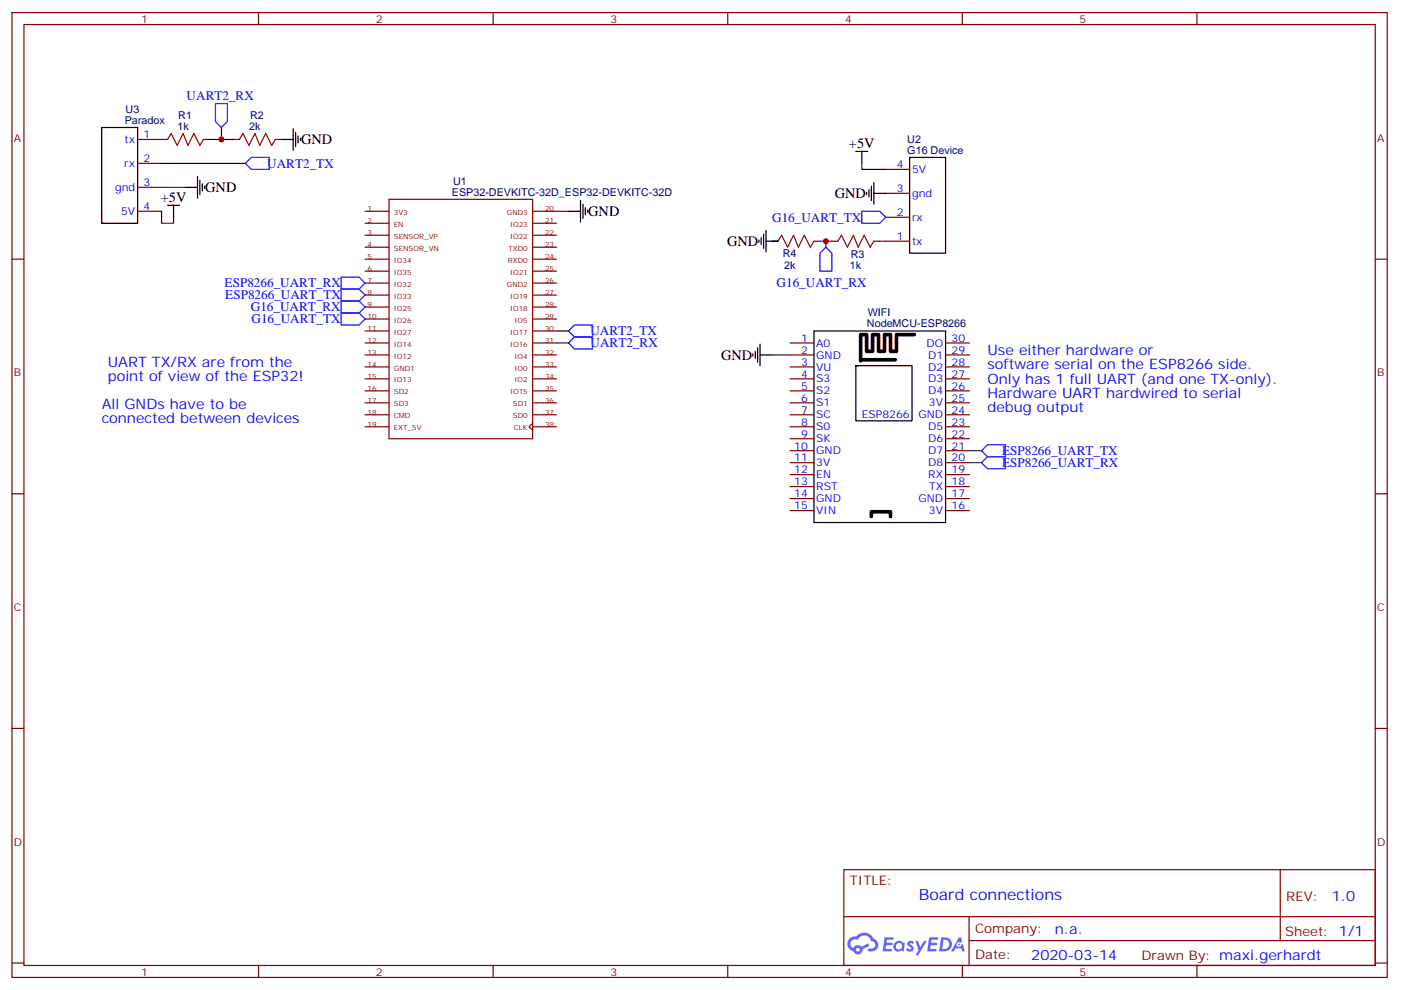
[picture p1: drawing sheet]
<svg xmlns="http://www.w3.org/2000/svg" width="413mm" height="292mm" viewBox="0 0 413 292" stroke-linecap="round" stroke-linejoin="round" font-family="sans-serif">
<g fill="none" stroke="#870000" stroke-width=".35">
<path d="M3.5 3.7h405.4v284.3h-405.4zM7.1 7.2h398.2v277.3h-398.2zM76.2 3.7v3.5M145.3 3.7v3.5M214.5 3.7v3.5M283.6 3.7v3.5M352.8 3.7v3.5M3.5 76.4h3.6M405.3 76.4h3.6M3.5 145.5h3.6M405.3 145.5h3.6M3.5 214.7h3.6"/>
<path d="M405.3 214.7h3.6M248.7 256.3h156.6v28.2h-156.6zM377.3 256.3v20.9M248.7 270.1h156.5M285.6 277.2h119.6M285.6 270.1v14.2M3.5 283.8h3.6M76.2 284.5v3.5M145.3 284.5v3.5M214.5 284.5v3.5M283.6 284.5v3.5M352.8 284.5v3.5"/>
<path d="M405.3 283.8h3.6"/>
</g>
<g fill="#5487ff">
<path d="M267.7 277.5a1.22 1.22 0 0 1 1.7 .2l-.4 .6a.47 .47 0 0 0-.3-.4 .47 .47 0 0 0-.5 .2l.1 .2a1.14 1.14 0 0 1 .8 1.8 1.14 1.14 0 0 1-1.9 0l-.2-.2 .5-.6 .7 .5a.29 .29 0 0 0 .3-.3 .29 .29 0 0 0-.2-.3 1.04 1.04 0 0 1-.6-1.7z"/>
<path d="M260.7 276.2h2.4l.3 .2-.2 .5-1.8 .1-.1 .8h1.5l.3 .4-.3 .4h-1.6l-.2 1.1h1.7l.2 .3-.2 .3-2.6 .1z"/>
<path d="M273.8 276.2h2.4l.3 .2-.1 .5-1.8 .1-.2 .8h1.6l.3 .4-.4 .4-1.6-.1-.1 1.1 1.7 .1 .2 .3-.2 .3-2.6 .1z"/>
<path d="M282.6 276.2h.7l.3 1.3-.6 .3a.69 .69 0 0 0-1 .3 .69 .69 0 0 0 .4 .9 .69 .69 0 0 0 .9-.6l.5-.2 .6 2.2h-.8l-.2-.9h-1.8l-.5 .9h-.8z"/>
<path d="M269.8 277.3h.8l.6 1.8 1.1-1.8h.9l-2.6 4.2h-.8l.9-1.5z"/>
<path d="M277.4 276.2l-.6 4.2h1.3a2.11 2.11 0 0 0 2.5-2.1 2.11 2.11 0 0 0-2.5-2.1zM278.1 277a1.39 1.39 0 0 1 1.7 1.4 1.39 1.39 0 0 1-1.8 1.2h-.3z"/>
<path d="M263.7 277.8a1.54 1.54 0 0 0-.1 2.2 1.54 1.54 0 0 0 2.2 .1l.6 .3 .3-2.3-.2-.3h-.4a1.49 1.49 0 0 0-2.4 0zM264 278.8a.94 .94 0 0 1 1.8 0 .94 .94 0 0 1-1.8 0z"/>
<path d="M250.4 276.6a2.18 2.18 0 0 0 1.1 3.7 1.44 1.44 0 0 0 1.6 .9 1.44 1.44 0 0 0 1.2-1.4l2-1.1-.5-.7-1.9 1a1.47 1.47 0 0 0-2.4 .4 1.39 1.39 0 0 1-.7-1.9 1.39 1.39 0 0 1 2-.5 2.12 2.12 0 0 1 2.2-1.3 2.12 2.12 0 0 1 1.9 1.7 1.14 1.14 0 0 1 1.1 1.4 1.14 1.14 0 0 1-1.7 .7 .43 .43 0 0 0-.5 .4 .43 .43 0 0 0 .4 .5 1.98 1.98 0 0 0 2.5-1.2 1.98 1.98 0 0 0-1.2-2.6 3.1 3.1 0 0 0-5.3-.6l-.9 .1zM252.3 279.9a.55 .55 0 0 1 1.1 0 .55 .55 0 0 1-1.1 0z"/>
<circle cx="282.6" cy="278.3" r=".26"/>
</g>
<g fill="none" stroke="#850000" stroke-width=".35">
<path d="M114.7 58.7h42.3v70.6h-42.3zM107.6 62.3h7.1M107.6 65.8h7.1M107.6 69.3h7.1M107.6 72.8h7.1M107.6 76.4h7.1M107.6 79.9h7.1M157 62.3h7M157 65.8h7M157 69.3h7M157 72.8h7M157 76.4h7"/>
<path d="M157 79.9h7M107.6 94h7.1M107.6 97.5h7.1M107.6 83.4h7.1M107.6 87h7.1M107.6 90.5h7.1M157 94h7M157 97.5h7M157 83.4h7M157 87h7M157 90.5h7M107.6 101.1h7.1"/>
<path d="M107.6 104.6h7.1M107.6 108.1h7.1M107.6 111.7h7.1M107.6 115.2h7.1M107.6 118.7h7.1M157 101.1h7M157 104.6h7M157 108.1h7M157 111.7h7M157 115.2h7M157 118.7h7M107.6 122.2h7.1"/>
<path d="M107.6 125.8h7.1M157 124.7l-1.1 1.1 1.1 1M157 122.2h7M157 125.8h7"/>
</g>
<g fill="none" stroke="#000" stroke-width=".35">
<path d="M30 37.6h10.6v28.2h-10.6zM86.4 37.9v6.4M87.1 39v4.2M54.7 55.2h3.5M58.2 52v6.4M58.9 53.1v4.2M59.6 54.2v2.1M60.3 54.9v.7M82.9 41.1h3.5M87.8 40v2.2M88.5 40.7v.8M171.1 59.1v6.3"/>
<path d="M252.2 44.6h3.6M254 44.6v3.6M255.4 56.6v.7M256.1 55.9v2.1M256.8 54.9v4.2M257.5 57h3.6M257.5 53.8v6.3M268.1 46.4h10.6v28.2h-10.6zM49.4 60.5h3.5M51.2 60.5v3.5M167.6 62.3h3.5M171.8 60.1v4.3"/>
<path d="M172.5 61.2v2.1M173.2 61.9v.7M223.7 70.7v.7M224.4 70v2.1M225.1 69v4.2M225.8 71.1h3.5M225.8 67.9v6.4M239.9 97.5h38.8v56.5h-38.8zM221.9 104.2v.8M222.6 103.5v2.2M223.3 102.5v4.2M224 104.6h3.5"/>
<path d="M224 101.4v6.4M252.6 107.8h-.4v16.2h16.6v-16.2h-16.6h.7"/>
</g>
<path d="M269.5 98.6h-5.3v4.9h-1.7v-4.9h-1.8v4.9h-1.8v-4.9h-1.7v4.9h-1.8v-4.9h-1.8v7.4h10.3M253.6 106v.4M256.8 152.2v-1.4h5.7v1.4" fill="none" stroke="#000" stroke-width="1.1"/>
<circle cx="253.6" cy="106" r=".18" fill="#000"/>
<g fill="none" stroke="#870000" stroke-width=".35">
<path d="M40.6 41.1h8.8M40.6 48.2h7M40.6 55.2h7M60 41.1h1.7M68.8 41.1h1.8M81.1 41.1h1.8M261.1 57h7M261.1 49.9h7M40.6 62.3h7M227.5 71.1h1.8M239.9 71.1h1.8M245.2 71.1h1.7"/>
<path d="M257.5 71.1h1.8M261.1 71.1h7M261.1 64h7M232.8 101.1h7.1M232.8 104.6h7.1M232.8 108.1h7.1M232.8 111.7h7.1M232.8 115.2h7.1M232.8 118.7h7.1M278.7 101.1h7.1M278.7 104.6h7.1M278.7 108.1h7.1"/>
<path d="M278.7 111.7h7.1M278.7 115.2h7.1M278.7 118.7h7.1M232.8 122.2h7.1M232.8 125.8h7.1M232.8 129.3h7.1M232.8 132.8h7.1M232.8 136.3h7.1M232.8 139.9h7.1M278.7 122.2h7.1M278.7 125.8h7.1M278.7 129.3h7.1"/>
<path d="M278.7 132.8h7.1M278.7 136.3h7.1M278.7 139.9h7.1M232.8 143.4h7.1M232.8 146.9h7.1M232.8 150.5h7.1M278.7 143.4h7.1M278.7 146.9h7.1M278.7 150.5h7.1"/>
</g>
<path d="M49.4 41.1l1-1.8 1.8 3.6 1.8-3.6 1.4 3.6 1.7-3.6 1.8 3.6 1.1-1.8M70.6 41.1l1-1.8 1.8 3.6 1.7-3.6 1.5 3.6 1.7-3.6 1.8 3.6 1-1.8M229.3 71.1l1.1-1.8 1.7 3.5 1.8-3.5 1.4 3.5 1.8-3.5 1.7 3.5 1.1-1.7M246.9 71.1l1.1-1.8 1.8 3.5 1.7-3.5 1.4 3.5 1.8-3.5 1.8 3.5 1-1.7" fill="none" stroke="#a10000" stroke-width=".35"/>
<path d="M63.5 30.5h3.5v5.3l-1.7 1.8-1.8-1.8zM72.3 48.2l1.8-1.8h5.3v3.5h-5.3zM243.4 72.8l1.8 1.8v5.3h-3.5v-5.3zM254 62.3h5.3l1.8 1.7-1.8 1.8h-5.3zM100.5 81.7h5.3l1.8 1.7-1.8 1.8h-5.3zM100.5 85.2h5.3l1.8 1.8-1.8 1.7h-5.3zM100.5 92.3h5.3l1.8 1.7-1.8 1.8h-5.3zM100.5 88.7h5.3l1.8 1.8-1.8 1.8h-5.3zM167.6 97.5l1.7-1.7h5.3v3.5h-5.3zM167.6 101.1l1.7-1.8h5.3v3.5h-5.3zM289.3 136.3l1.7-1.7h5.3v3.5h-5.3zM291 131.1h5.3v3.5h-5.3l-1.7-1.8z" fill="none" stroke="#00f" stroke-width=".35"/>
<g fill="none" stroke="#008700" stroke-width=".35">
<path d="M65.3 37.6v3.5M47.6 55.2h7.1M47.6 48.2h24.7M61.7 41.1h7.1M254 48.2v1.7h7.1M47.6 62.3v3.5h3.6v-1.8M164 62.3h3.6M227.5 71.1h1.8M241.7 71.1h1.7v1.7M243.4 71.1h1.8M259.3 71.1h1.8M164 97.5h3.6"/>
<path d="M164 101.1h3.6M227.5 104.6h5.3M285.8 132.8h3.5M285.8 136.3h3.5"/>
</g>
<g fill="#c00">
<circle cx="65.3" cy="41.1" r=".88"/>
<circle cx="243.4" cy="71.1" r=".88"/>
</g>
<text font-size="4.6" fill="#00f" x="270.8" y="265.3">Board connections</text>
<g font-size="4.2">
<text x="88.7" y="42.5">GND</text>
<text x="250.2" y="43.6">+5V</text>
<text x="47.4" y="59.4">+5V</text>
<text x="60.5" y="56.6">GND</text>
<text x="246.1" y="58.4">GND</text>
<text x="173.4" y="63.7">GND</text>
<text x="214.3" y="72.5">GND</text>
<text x="212.5" y="106">GND</text>
</g>
<g font-size="4.2" fill="#00f">
<text x="291" y="104.6">Use either hardware or</text>
<text x="31.7" y="108.1">UART TX/RX are from the</text>
<text x="31.7" y="112.4">point of view of the ESP32!</text>
<text x="291" y="108.8">software serial on the ESP8266 side.</text>
<text x="291" y="113.1">Only has 1 full UART (and one TX-only).</text>
<text x="291" y="117.3">Hardware UART hardwired to serial</text>
<text x="30" y="120.5">All GNDs have to be</text>
<text x="30" y="124.7">connected between devices</text>
<text x="291" y="121.5">debug output</text>
<text x="392.5" y="265.6">1.0</text>
<text x="310.9" y="275.1">n.a.</text>
<text x="304" y="282.9">2020-03-14</text>
</g>
<g font-size="3.9" fill="#00f">
<text x="55" y="29.6">UART2_RX</text>
<text x="78.8" y="49.4">UART2_TX</text>
<text x="227.6" y="65.3">G16_UART_TX</text>
<text x="66.2" y="84.7">ESP8266_UART_RX</text>
<text x="66.4" y="88.2">ESP8266_UART_TX</text>
<text x="228.9" y="84.7">G16_UART_RX</text>
<text x="73.9" y="91.7">G16_UART_RX</text>
<text x="74.1" y="95.3">G16_UART_TX</text>
<text x="174" y="98.8">UART2_TX</text>
<text x="174.1" y="102.3">UART2_RX</text>
<text x="295.4" y="134.1">ESP8266_UART_TX</text>
<text x="295.4" y="137.6">ESP8266_UART_RX</text>
</g>
<g font-size="3.9" fill="#800">
<text x="250.5" y="260.9">TITLE:</text>
<text x="379.1" y="265.6">REV:</text>
<text x="287.4" y="275.1">Company:</text>
<text x="378.7" y="275.7">Sheet: 1/1</text>
<text x="287.4" y="282.8">Date:</text>
<text x="336.4" y="282.8">Drawn By: maxi.gerhardt</text>
</g>
<g font-size="3.2" fill="#800">
<text x="41.6" y="6.7">1</text>
<text x="110.8" y="6.7">2</text>
<text x="179.9" y="6.7">3</text>
<text x="249.1" y="6.7">4</text>
<text x="318.2" y="6.7">5</text>
<text x="4.1" y="41.8">A</text>
<text x="405.9" y="41.8">A</text>
<text x="4.1" y="110.9">B</text>
<text x="405.9" y="110.9">B</text>
<text x="4.1" y="180.1">C</text>
<text x="405.9" y="180.1">C</text>
<text x="4.1" y="249.2">D</text>
<text x="405.9" y="249.2">D</text>
<text x="41.6" y="287.5">1</text>
<text x="110.8" y="287.5">2</text>
<text x="179.9" y="287.5">3</text>
<text x="249.1" y="287.5">4</text>
<text x="318.2" y="287.5">5</text>
</g>
<g font-size="3.2" fill="#000080">
<text x="37" y="33.3">U3</text>
<text x="52.5" y="35.1">R1</text>
<text x="73.7" y="35.1">R2</text>
<text x="36.8" y="36.5">Paradox</text>
<text x="52.3" y="38.3">1k</text>
<text x="73.5" y="38.3">2k</text>
<text x="267.4" y="45.3">G16 Device</text>
<text x="267.4" y="42.2">U2</text>
<text x="133.2" y="57.7">ESP32-DEVKITC-32D_ESP32-DEVKITC-32D</text>
<text x="133.5" y="54.5">U1</text>
<text x="230.7" y="75.8">R4</text>
<text x="250.8" y="76">R3</text>
<text x="231.1" y="79.4">2k</text>
<text x="250.5" y="79.3">1k</text>
<text x="255.8" y="93.2">WIFI</text>
<text x="255.5" y="96.4">NodeMCU-ESP8266</text>
</g>
<g font-size="3.2" fill="#00f">
<text x="42.3" y="40.7">1</text>
<text x="36.7" y="42.2">tx</text>
<text x="42.3" y="47.8">2</text>
<text x="36.6" y="49.2">rx</text>
<text x="264.3" y="49.6">4</text>
<text x="268.8" y="51">5V</text>
<text x="33.9" y="56.3">gnd</text>
<text x="42.3" y="54.9">3</text>
<text x="264.3" y="56.6">3</text>
<text x="268.8" y="58">gnd</text>
<text x="35.7" y="63.3">5V</text>
<text x="42.3" y="61.9">4</text>
<text x="264.3" y="63.7">2</text>
<text x="268.8" y="65.1">rx</text>
<text x="264.3" y="70.7">1</text>
<text x="268.8" y="72.1">tx</text>
<text x="236.1" y="100.7">1</text>
<text x="280.5" y="100.7">30</text>
<text x="236.1" y="104.2">2</text>
<text x="236.1" y="107.8">3</text>
<text x="240.6" y="102.1">A0</text>
<text x="240.6" y="105.7">GND</text>
<text x="273" y="102.1">DO</text>
<text x="273.5" y="105.7">D1</text>
<text x="280.5" y="107.8">28</text>
<text x="280.5" y="104.2">29</text>
<text x="236.1" y="111.3">4</text>
<text x="240.6" y="109.2">VU</text>
<text x="240.6" y="112.7">S3</text>
<text x="273.5" y="112.7">D3</text>
<text x="273.5" y="109.2">D2</text>
<text x="280.5" y="111.3">27</text>
<text x="236.1" y="114.8">5</text>
<text x="236.1" y="118.4">6</text>
<text x="240.6" y="116.2">S2</text>
<text x="240.6" y="119.8">S1</text>
<text x="273.5" y="116.2">D4</text>
<text x="273.8" y="119.8">3V</text>
<text x="280.5" y="118.4">25</text>
<text x="280.5" y="114.8">26</text>
<text x="236.1" y="121.9">7</text>
<text x="236.1" y="125.4">8</text>
<text x="240.6" y="123.3">SC</text>
<text x="254" y="123.1">ESP8266</text>
<text x="270.7" y="123.3">GND</text>
<text x="280.5" y="125.4">23</text>
<text x="280.5" y="121.9">24</text>
<text x="236.1" y="128.9">9</text>
<text x="240.6" y="126.8">S0</text>
<text x="240.6" y="130.4">SK</text>
<text x="273.5" y="130.4">D6</text>
<text x="273.5" y="126.8">D5</text>
<text x="280.5" y="128.9">22</text>
<text x="234.1" y="132.5">10</text>
<text x="234.1" y="136">11</text>
<text x="240.6" y="133.9">GND</text>
<text x="240.6" y="137.4">3V</text>
<text x="273.5" y="137.4">D8</text>
<text x="273.5" y="133.9">D7</text>
<text x="280.5" y="136">20</text>
<text x="280.5" y="132.5">21</text>
<text x="234.1" y="139.5">12</text>
<text x="234.1" y="143.1">13</text>
<text x="240.6" y="140.9">EN</text>
<text x="273.6" y="140.9">RX</text>
<text x="280.5" y="143.1">18</text>
<text x="280.5" y="139.5">19</text>
<text x="234.1" y="146.6">14</text>
<text x="240.6" y="144.5">RST</text>
<text x="240.6" y="148">GND</text>
<text x="270.7" y="148">GND</text>
<text x="273.9" y="144.5">TX</text>
<text x="280.5" y="146.6">17</text>
<text x="234.1" y="150.1">15</text>
<text x="240.6" y="151.5">VIN</text>
<text x="273.8" y="151.5">3V</text>
<text x="280.5" y="150.1">16</text>
</g>
<g font-size="2.1" fill="#840000">
<text x="108.3" y="62.2">1</text>
<text x="108.3" y="65.8">2</text>
<text x="116.1" y="63.3">3V3</text>
<text x="149.4" y="63.3">GND3</text>
<text x="160.6" y="62.2">20</text>
<text x="160.6" y="65.8">21</text>
<text x="108.3" y="69.3">3</text>
<text x="116.1" y="66.9">EN</text>
<text x="116.1" y="70.4">SENSOR_VP</text>
<text x="150.3" y="66.9">IO23</text>
<text x="150.3" y="70.4">IO22</text>
<text x="160.6" y="69.3">22</text>
<text x="108.3" y="72.8">4</text>
<text x="108.3" y="76.3">5</text>
<text x="116.1" y="73.9">SENSOR_VN</text>
<text x="116.1" y="77.4">IO34</text>
<text x="149.7" y="77.4">RXD0</text>
<text x="149.8" y="73.9">TXD0</text>
<text x="160.6" y="72.8">23</text>
<text x="160.6" y="76.3">24</text>
<text x="108.3" y="79.9">6</text>
<text x="108.3" y="83.4">7</text>
<text x="116.1" y="81">IO35</text>
<text x="150.3" y="81">IO21</text>
<text x="160.6" y="79.9">25</text>
<text x="160.6" y="83.4">26</text>
<text x="108.3" y="86.9">8</text>
<text x="116.1" y="84.5">IO32</text>
<text x="116.1" y="88">IO33</text>
<text x="149.4" y="84.5">GND2</text>
<text x="150.3" y="88">IO19</text>
<text x="160.6" y="86.9">27</text>
<text x="108.3" y="94">10</text>
<text x="108.3" y="90.5">9</text>
<text x="116.1" y="95.1">IO26</text>
<text x="116.1" y="91.5">IO25</text>
<text x="150.3" y="91.5">IO18</text>
<text x="151.7" y="95.1">IO5</text>
<text x="160.6" y="90.5">28</text>
<text x="160.6" y="94">29</text>
<text x="108.3" y="97.5">11</text>
<text x="108.3" y="101">12</text>
<text x="116.1" y="98.6">IO27</text>
<text x="150.3" y="98.6">IO17</text>
<text x="160.6" y="97.5">30</text>
<text x="160.6" y="101">31</text>
<text x="108.3" y="104.6">13</text>
<text x="116.1" y="102.1">IO14</text>
<text x="116.1" y="105.7">IO12</text>
<text x="150.3" y="102.1">IO16</text>
<text x="151.7" y="105.7">IO4</text>
<text x="160.6" y="104.6">32</text>
<text x="108.3" y="108.1">14</text>
<text x="108.3" y="111.6">15</text>
<text x="116.1" y="109.2">GND1</text>
<text x="116.1" y="112.7">IO13</text>
<text x="151.7" y="109.2">IO0</text>
<text x="151.7" y="112.7">IO2</text>
<text x="160.6" y="108.1">33</text>
<text x="160.6" y="111.6">34</text>
<text x="108.3" y="115.1">16</text>
<text x="108.3" y="118.7">17</text>
<text x="116.1" y="116.2">SD2</text>
<text x="116.1" y="119.8">SD3</text>
<text x="150.3" y="116.2">IO15</text>
<text x="151.2" y="119.8">SD1</text>
<text x="160.6" y="115.1">35</text>
<text x="160.6" y="118.7">36</text>
<text x="108.3" y="122.2">18</text>
<text x="108.3" y="125.7">19</text>
<text x="116.1" y="123.3">CMD</text>
<text x="151.2" y="123.3">SD0</text>
<text x="160.6" y="122.2">37</text>
<text x="160.6" y="125.7">38</text>
<text x="116.1" y="126.8">EXT_5V</text>
<text x="151.5" y="126.8">CLK</text>
</g>
</svg>
